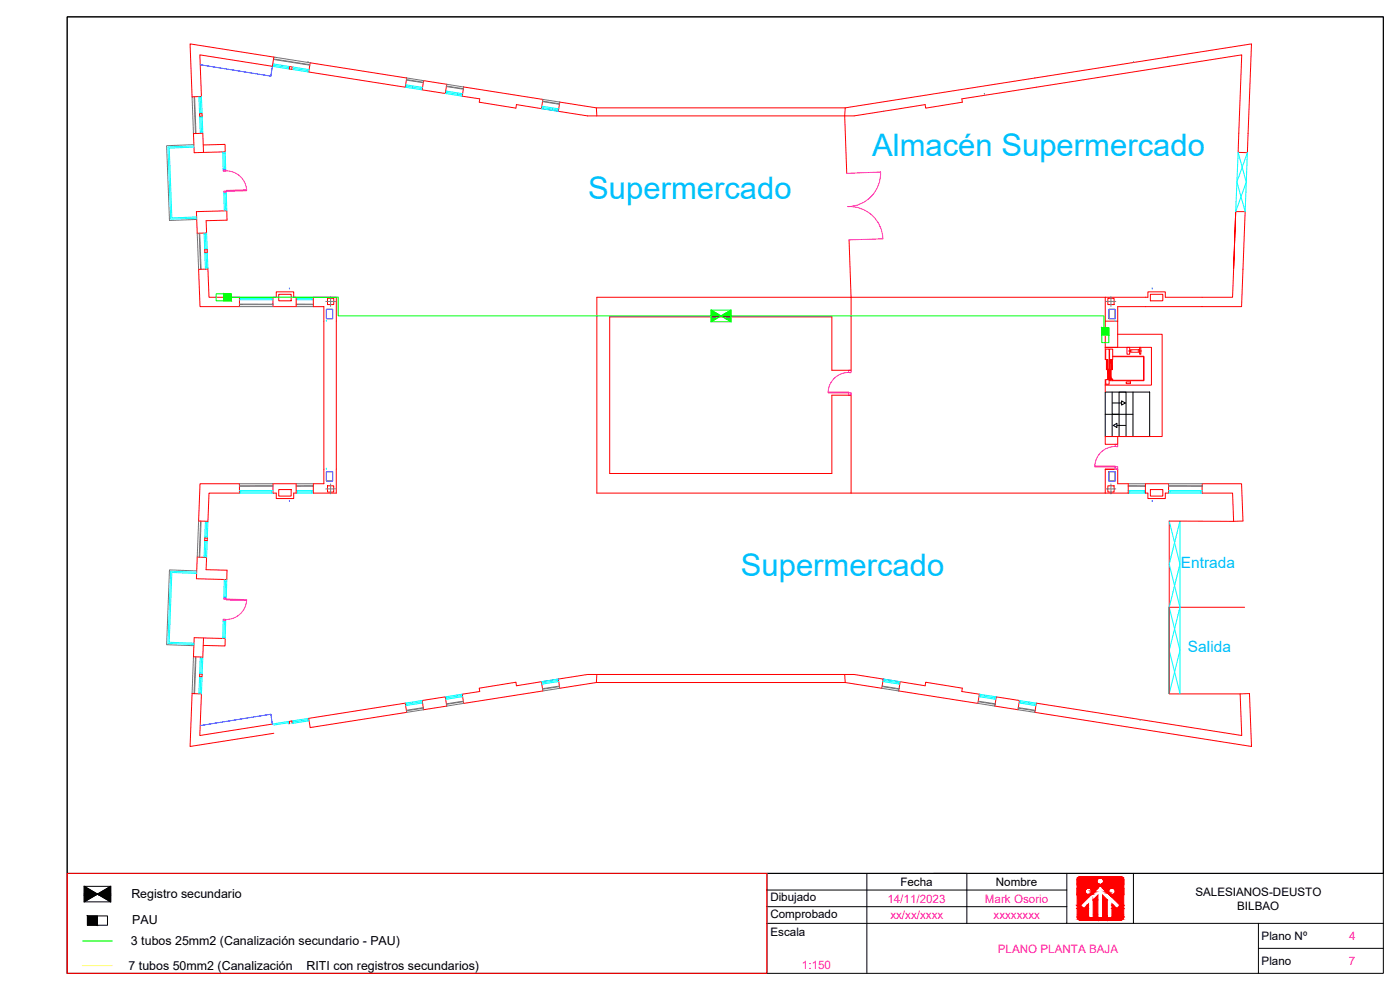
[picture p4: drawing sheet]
<svg xmlns="http://www.w3.org/2000/svg" width="420mm" height="297mm" viewBox="0 0 420 297" stroke-linecap="round" stroke-linejoin="round" font-family="sans-serif">
<!-- layer: edificio 2|Telecomunicaciones -->
<g fill="#0f0" stroke="#0f0" stroke-width=".3">
<path d="M213.4 93l3 1.8h-3z"/>
<path d="M216.4 94.8l3-1.8v1.8z"/>
<path d="M213.4 95.1h2.5l-2.5 1.4z"/>
<path d="M216.4 94.8h3v.3z"/>
<path d="M216.4 94.8l.5 .3h2.5zM216.9 95.1h2.5v1.4z"/>
<path d="M213.4 94.8l2.5 .3 .5-.3zM213.4 94.8l2.5 .3h-2.5z"/>
<path d="M67.1 88.1l2.3 2.2v-2.2zM67.1 88.1l2.3 2.2h-2.3z"/>
<path d="M330.7 98.3l2.1 2.3v-2.3zM330.7 98.3l2.1 2.3h-2.1z"/>
</g>
<!-- layer: edificio 2|1. MURO -->
<g fill="none" stroke="#f00" stroke-width=".3">
<path d="M57 13.2l25.2 3.9-.5 2.8-21.7-3.4 .5 12.4-2.9 .1zM86.9 20l.8 .1-.1 .7-.8-.1zM93.1 18.8l29 4.6-.5 2.8-28.9-4.6zM59.9 34.1h.7l.1 .7-.8 .1zM127.1 24.2l7 1.1-.5 2.8-6.9-1.1zM139.2 26.1l23.7 3.7-.4 2.8-7.5-1.2-.2 1-11-1.7 .2-1-5.3-.8zM179 32.4h74.7M179.1 34.8l-.1-2.4-11-1.8-.4 2.8 8.7 1.4h80l21.3-3.4 .2 1 11-1.7-.1-1 84-13.2-1.1 29.2 2.8 .1 1.2-32.6-121.9 19.2-.2 2.4 .6 17.2M61 43.5l6.5-.2 .1 2.3-9.3 .2-.2-5.7 2.8-.1 .2 5.7M58.9 63.5l9.2-.2v2.8l-6.2 .1 .1 3.7-2.8 .1zM61.4 75l.8-.1v.8h-.7zM254.8 72l.6 17.2v21.9h-5.7v-16h-66.7v47h66.7v-23.5h5.7v29.4"/>
<path d="M370.9 63.5l-.7 17.2 .7-17.2M370.9 63.5h2.8l-1.1 28.5h-37.2v4.4M59.6 80.8l2.8-.1 .3 8.5h9.2v2.8h-11.9zM82.9 87.6h5.2v1.6h.8v2.8h-7v-2.8h1zM83.7 88.3h3.7v2h-3.7zM94 89.2h6.9v58.8h-6.9v-2.9h3.2v-53.1h-3.2zM98 92.8h1.8v2.8h-1.8zM331.7 96.4h3.7M331.7 89.2v15h3.7v-7.8M332.8 92.8h1.9v2.8h-1.9zM345.2 88.3h3.8v2h-3.8zM370.2 80.7l-.3 8.5h-20.2v-1.6h-5.2v1.6h-165.4v58.8h76.3"/>
<path d="M331.7 115.6v2M335.4 100.3h13.4v30.7h-13.4M331.7 131h3.7v2.3h-3.7zM60 145.1h11.9v2.9h-9.2l-.3 8.4-2.8-.1zM81.9 145.1h7v2.9h-.8v1.6h-5.2v-1.6h-1zM83.7 146.9h3.7v1.9h-3.7zM98 141.5h1.8v2.8h-1.8zM255.4 148h83.2v-2.9h-3.2v-4.3h-3.7v7.2M332.8 141.5h1.9v2.8h-1.9zM343.7 145.1h7v2.9h-1v1.6h-5.2v-1.6h-.8zM345.2 146.9h3.8v1.9h-3.8zM360.8 145.1h11.8l.4 11.2-2.8 .1-.3-8.4h-9.1z"/>
<path d="M370.2 156.4l-19.3-.1v51.8M59.2 167.1l2.8 .1-.2 3.7 6.3 .2v2.8l-9.2-.3zM61.5 161.4l.7 .1v.7h-.8zM61.1 191.4l-.2 5.8-2.8-.1 .2-5.8 9.3 .3-.1 2.2-6.5-.1M350.9 182.2h22.6M59.9 202.3h.8l-.1 .7h-.7zM81.7 217.3l-21.7 3.4 .5-12.5-2.9-.1-.6 15.9 25.2-4M87.7 217.1l-.1-.8-.8 .1 .1 .8M92.7 215.5l28.9-4.5 .5 2.7-29 4.6zM126.7 210.2l6.9-1.1 .5 2.8-7 1zM138.7 208.3l5.3-.8-.2-1 11-1.8 .2 1.1 7.5-1.3 .4 2.8-23.8 3.7zM168 206.5l-.4-2.8 8.7-1.3h80l8.8 1.3-.5 2.8"/>
<path d="M179 204.8h74.7M179.1 202.4l-.1 2.4-11 1.7M253.5 202.4l.2 2.4 10.9 1.7M270.2 204.5l7.4 1.3 .2-1.1 11 1.8-.1 1 5.2 .8-.4 2.7-23.8-3.7zM299 209.1l6.9 1.1-.4 2.7-6.9-1zM311 211l61.7 9.7-.5-12.5 2.8-.1 .6 15.9-65-10.3zM350.9 208.2h21.3"/>
</g>
<!-- layer: edificio 2|3. CARP -->
<g fill="none" stroke="#0ff" stroke-width=".3">
<path d="M81.7 19.9l5.1 .8M81.9 19.2l5 .8M82.2 19.6l4.4 .7M82.2 19.2l-.1 .8M86.6 19.9l-.1 .8M59.7 29l.4 11M60.1 29.3l.2 4.4M60.3 35.2l.2 4.4M60.5 28.9l.1 5.2M60.5 29.3h-.8M60.6 33.7h-.7M60.7 34.8l.2 5.2"/>
<path d="M60.7 35.2h-.8M60.8 39.6h-.7M87.6 20.8l5.1 .8M87.7 20.1l5.1 .8M88 20.5l4.4 .7M92.4 20.8l-.1 .8M121.6 26.2l5.1 .8M121.7 25.4l5.1 .8M122 25.9l4.4 .6M122.1 25.5l-.1 .7M126.4 26.2l-.1 .7M133.6 28.1l5.1 .8"/>
<path d="M133.8 27.3l5 .8M134.1 27.7l4.3 .7M134.1 27.4l-.1 .7M138.5 28.1l-.1 .7M162.5 32.6l5.1 .8M162.6 31.9l5.1 .8M162.9 32.3l4.4 .7M163 31.9l-.1 .8M167.3 32.6l-.1 .7M58.2 43.8l-7.8 .3 .8 21.7 7.8-.3M58.2 44.2l-7.4 .2 .8 21 7.4-.3M66.8 45.6l.2 5.8"/>
<path d="M67.2 57.8l.1 5.5M67.2 45.9l.2 4.8M67.6 58.1l.1 4.7M67.6 45.6l.1 5.7M67.6 45.9l-.7 .1M67.7 50.7h-.7M67.9 57.7l.2 5.6M67.9 58.1h-.7M61.2 69.9l.2 5.1M61.5 75.7l.2 5M61.6 70.3l.2 4.3M61.9 76.1l.1 4.3"/>
<path d="M62 69.9l.2 5M62 70.3h-.7M62.2 74.6h-.8M62.2 75.7l.2 5M62.2 76l-.7 .1M68.1 62.7l-.8 .1M62.4 80.3l-.8 .1M71.9 89.9h10M71.9 89.2h10M72.2 89.2v.7M81.5 89.6h-9.3M81.5 89.2v.7"/>
<path d="M88.9 89.9h5.1M88.9 89.2h5.1M89.3 89.2v.7M93.6 89.2v.7M93.6 89.6h-4.3M98 96.4h.1M334.7 96.4h.1M61.6 156.8h.8M61.7 156.4l-.2 5M62 156.8l-.2 4.3M62.4 156.4l-.2 5.1M71.9 147.2h10"/>
<path d="M71.9 148h10M72.2 147.6h9.3M72.2 147.2v.8M81.5 147.2v.8M88.9 147.2h5.1M88.9 148h5.1M89.3 147.2v.8M89.3 147.6h4.3M93.6 147.2v.8M98 140.8h.1M334.7 140.8h.1M338.6 147.2h5.1"/>
<path d="M338.6 148h5.1M339 147.2v.8M343.4 147.2v.8M343.4 147.6h-4.4M350.7 147.2h10.1M350.7 148h10.1M351.1 147.2v.8M360.4 147.6h-9.3M360.4 147.2v.8M59 172l-7.4-.2-.8 20.9 7.4 .3M59 171.7l-7.8-.3-.8 21.7 7.8 .3M61.3 166.8l.7 .1"/>
<path d="M61.4 162.6h.8M61.4 162.2l-.2 5M61.5 161.1h.7M61.8 162.6l-.2 4.3M62.2 162.2l-.2 5M67.2 179h.7M67.3 174.4h.8M67.3 173.9l-.1 5.5M67.7 174.4l-.1 4.6M68.1 173.9l-.2 5.5M60.1 197.5h.7M60.1 197.1l-.4 11.1"/>
<path d="M60.5 197.5l-.2 4.4M60.9 197.2l-.2 5.1M66.9 191.2h.7M67 186.5h.7M67 185.8l-.2 5.8M67.4 186.5l-.2 4.7M67.7 185.8l-.1 5.8M59.7 207.8h.8M59.9 203.4h.7M59.9 201.9h.8M60.3 203.4l-.2 4.4M60.6 203l-.1 5.2"/>
<path d="M86.5 216.5l.1 .7M86.6 216.9l-4.4 .6M86.8 216.4l-5.1 .8M87.9 216.3l.2 .7M92.3 215.6l.1 .7M92.4 215.9l-4.4 .7M92.7 215.5l-5.1 .8M92.8 216.3l-5.1 .8M122 210.9l.1 .8M126.3 210.2l.1 .8M126.4 210.6l-4.4 .7M126.7 210.2l-5.1 .8"/>
<path d="M126.8 210.9l-5.1 .8M134 209l.1 .8M138.4 208.3l.1 .8M138.4 208.7l-4.3 .7M138.7 208.3l-5.1 .8M138.8 209l-5 .8M162.9 204.5l.1 .7M167.2 203.8l.1 .7M167.3 204.2l-4.4 .7M167.6 203.7l-5.1 .8M167.7 204.5l-5.1 .8M265 204.5l5 .8"/>
<path d="M265.1 203.7l5.1 .8M265.4 204.2l4.3 .7M265.4 203.8l-.1 .7M269.8 204.5l-.1 .7M293.8 209l5.1 .8M293.9 208.3l5.1 .8M294.2 208.7l4.4 .7M294.3 208.3l-.1 .8M298.6 209l-.1 .8M305.8 210.9l5.1 .8M305.9 210.2l5.1 .8M306.3 210.6l4.3 .7"/>
<path d="M306.3 210.2l-.1 .8M310.6 210.9l-.1 .8"/>
</g>
<!-- layer: Localizacion -->
<g fill="#f00" stroke="#f00" stroke-width=".3">
<path d="M333.4 107.9l.4 3v-3zM333.4 107.9l.4 3h-.4z"/>
<path d="M332.1 107.9l.4 3v-3zM332.1 107.9l.4 3h-.4z"/>
<path d="M333 110.9l.4 2.8v-2.8zM333 110.9l.4 2.8h-.4z"/>
<path d="M333 113.7l.4 .2v-.2zM333 113.7l.4 .2h-.4z"/>
<path d="M332.5 110.9l.4 3v-3zM332.5 110.9l.4 3h-.4z"/>
</g>
<g fill="none" stroke="#f00" stroke-width=".3">
<path d="M331.7 107.9v-3.7h13.9v11.4h-13.9v-1.7M331.9 113.9h1v1.4h-1zM332.1 107.9h.4v3h-.4zM332.1 107.9h-.3v-3.2h1.1v6.2M332.5 110.9h.4v3h-.4zM333 110.9h.4v3h-.4zM333 113.9l.9-.2v.5h-.9zM333.4 107.9h.4v3h-.4zM333.8 107.9l.1-3.2h-.9v6.2M333.9 107h9.3v7.1h-9.3M333.9 106.9h9.4v7.3h-9.4M338 114.6h1.3v.5h-1.3z"/>
<path d="M338.2 104.2h.8v2.1h-.8zM338.7 105.3h1M339.3 104.9h2.6v.8h-2.6zM341.5 105.3h1.1M342 104.2h.4v2.1h-.4zM20.2 262.1h210v29.9h-210z"/>
</g>
<g fill="none" stroke="#767676" stroke-width=".3">
<path d="M82.1 17.8l10.9 1.8M82.1 17.7l10.9 1.7M82.2 17.1l10.9 1.7M92.4 18.7h.1M340.2 18.7h.1M57.6 29l.5 11.1M58.3 29l.4 11.1M58.4 29l.4 11.1M84.7 20.1h.1M90.5 21h.1M122 24l5 .8M122 23.9l5.1 .8"/>
<path d="M122.1 23.4l5 .8M123.8 26.2h.1M134 26l5.1 .8M134 25.8l5.1 .8M134.1 25.3l5.1 .8M137.2 28.3h.1M162.5 32.6l5.1 .8M162.8 30.5l5.1 .8M162.8 30.3l5.1 .8M162.9 29.8l5.1 .8M165.7 32.8h.1M295.4 28.3h.1"/>
<path d="M58.2 43.4l-8.2 .3 .9 22.5 8.1-.4M59.2 70l.4 10.8M59.8 70l.4 10.8M59.9 70l.4 10.8M71.9 92h10M71.9 91.4h10M71.9 91.2l10 .1M88.9 92h5.1M88.9 91.4h5.1M88.9 91.2l5.1 .1M59.6 156.3l-.4 10.8M60.2 156.3l-.4 10.9"/>
<path d="M60.3 156.3l-.4 10.9M71.9 145.1h10M81.9 145.7l-10 .1M81.9 145.9h-10M88.9 145.1h5.1M94 145.7l-5.1 .1M94 145.9h-5.1M338.6 145.1h5.1M338.6 145.7l5.1 .1M338.6 145.9h5.1M350.7 145.1h10.1M350.7 145.7l10.1 .1"/>
<path d="M350.7 145.9h10.1M59 171.3l-8.1-.3-.9 22.4 8.2 .3M58.1 197.1l-.5 11M58.7 197.1l-.5 11M58.8 197.1l-.4 11M90.5 216.2h.1M123.8 210.9h.1M127 212.3l-5 .8M127.1 212.5l-5.1 .8M127.1 212.9l-5 .8M137.2 208.8h.1M139 210.4l-5 .8"/>
<path d="M139.1 210.5l-5.1 .8M139.1 211l-5 .9M165.7 204.3h.1M167.6 203.7l-5.1 .8M167.9 205.9l-5.1 .7M167.9 206l-5.1 .8M168 206.5l-5.1 .8M264.6 206.5l5.1 .8M264.7 206l5.1 .8M264.7 205.9l5.1 .7M265.1 203.7l5.1 .8M266.9 204.3h.1"/>
<path d="M293.5 211l5.1 .9M293.6 210.5l5.1 .8M293.6 210.4l5.1 .8M295.4 208.8h.1M305.5 212.9l5.1 .8M305.6 212.5l5.1 .8M305.6 212.3l5.1 .8M308.8 210.9h.1M342.1 216.2h.1"/>
</g>
<!-- layer: edificio 2|1. MURO MODIF -->
<path d="M98.3 89.5h1.9v1.9h-1.9zM332.5 89.5h1.8v1.9h-1.8zM98.3 145.8h1.9v1.8h-1.9zM332.5 145.8h1.8v1.8h-1.8z" fill="none" stroke="#f00" stroke-width=".3"/>
<!-- layer: edificio 2|4.1 ESTR REFORMADO -->
<path d="M97.8 90.5h3M99.2 88.9v3M331.9 90.5h3M333.4 88.9v3M97.8 146.7h3M99.2 145.2v3M331.9 146.7h3M333.4 145.2v3" fill="none" stroke="#808080" stroke-width=".3"/>
<!-- layer: edificio 2|12. MOB ASEOS+COCINAS -->
<path d="M86.9 86.7h.1M345.8 86.7h.1M86.9 150.4h.1M345.8 150.4h.1" fill="none" stroke="#00f" stroke-width=".3"/>
<!-- layer: edificio 2|1. ESTR - CUBIERTA -->
<path d="M98 92.8h1.8v2.8h-1.8zM332.8 92.8h1.9v2.8h-1.9zM98 141.5h1.8v2.8h-1.8zM332.8 141.5h1.9v2.8h-1.9z" fill="none" stroke="#003fff" stroke-width=".3"/>
<!-- layer: edificio 2|12. MOBILIARIO -->
<path d="M60.1 19.4l21.2 3.4 .4-2.9M167.6 33.4h.1M265.1 33.4h.1M81.7 217.3l-.4-3-21.2 3.4M167.6 203.7v.1M265.1 203.7v.1" fill="none" stroke="#00f" stroke-width=".3"/>
<!-- layer: edificio 2|3. CARP -->
<path d="M67 50.9h.7v.4l-.7 .1zM67.2 57.3l.7 .1v.3l-.7 .1zM67.7 51.3a6.1 6.1 0 0 1 6.3 5.7M67.9 57.1l6.1-.1v.2l-6.1 .2zM67.2 179.4h.7v.3l-.7 .1zM67.9 179.7l6.1 .2v.3l-6.1-.2zM67 185.8l.7 .1v.3h-.7zM74 180.2a6.1 6.1 0 0 1-6.3 5.7" fill="none" stroke="#f0f" stroke-width=".3"/>
<!-- layer: edificio 2|3. CARPINTERIA -->
<path d="M254.1 52l10.2-.4a10 10 0 0 1-9.8 10.4 10 10 0 0 1 10.5 9.7l-10.2 .3M248.5 117.6h6.2v.3h-6.2zM254.7 111.8a6.1 6.1 0 0 0-6.2 5.8M254.7 117.9l.7-.1v.8h-.7zM254.7 111.1h.7v.7h-.7zM328.6 139.8h6.1v.3h-6.1zM334.7 133.3h.7v.7h-.7zM334.7 134a6.1 6.1 0 0 0-6.1 5.8M334.7 140.1l.7-.1v.8h-.7z" fill="none" stroke="#f0f" stroke-width=".3"/>
<path d="M371.6 45.7l2.4 8.9-3.1 8.9zM374.4 45.8l-.7 17.7-2.5-8.9zM350.9 156.3l3.2 13-3.2 12.9M354.1 156.3v25.9l-3.2 12.9 3.2 13v-25.9l-3.2-12.9zM350.9 182.2l3.2 12.9-3.2 13z" fill="none" stroke="#0ff" stroke-width=".3"/>
<!-- layer: edificio 2|Telecomunicaciones -->
<path d="M64.9 88.1h4.5v2.2h-4.5zM69.4 89.2h32.1v5.6h111.9M213.4 93v3.5h6v-3.5h-6l6 3.5M219.4 94.8h111.9v3.5M219.4 93l-6 3.5M330.7 98.3h2.1v4.5h-2.1zM24.8 282.3h8.9" fill="none" stroke="#0f0" stroke-width=".3"/>
<!-- layer: edificio 2|Escaleras y ascensor -->
<path d="M331.7 117.6h13.3v13.4h-13.3zM333.8 117.6v6.7h2.1v-6.7h2v13.4M340 117.6v13.4M331.7 124.3h8.3M333.8 124.3v6.7M333.9 120.9h2.7M334.1 127.6l1.1-.6v1.3zM335.2 127.6h2.7M335.9 124.3v6.7M336.6 120.3l1.1 .6-1.1 .6z" fill="none" stroke="#000" stroke-width=".3"/>
<!-- layer: edificio 2|LEYENDA -->
<g fill="#000" stroke="#000" stroke-width=".3">
<path d="M25.3 265.9l4 2.4h-4zM25.3 268.7h3.3l-3.3 1.9zM29.3 268.3h3.9v.4zM29.3 268.3l3.9-2.4v2.4z"/>
<path d="M26.2 274.8l3.1 2.8v-2.8zM26.2 274.8l3.1 2.8h-3.1z"/>
<path d="M29.3 268.3l.6 .4h3.3zM29.9 268.7h3.3v1.9z"/>
<path d="M25.3 268.3l3.3 .4 .7-.4zM25.3 268.3l3.3 .4h-3.3z"/>
</g>
<path d="M25.3 265.9v4.7h7.9v-4.7h-7.9l7.9 4.7M26.2 274.8h6.1v2.8h-6.1zM33.2 265.9l-7.9 4.7" fill="none" stroke="#000" stroke-width=".3"/>
<!-- layer: edificio 2|CABLE DE REGISTROS SECUNDARIOS -->
<path d="M24.7 289.7h8.9" fill="none" stroke="#ff0" stroke-width=".3"/>
<!-- layer: 0 -->
<path d="M20.2 5.1h395v257h-395z" fill="none" stroke="#000" stroke-width=".3"/>
<!-- layer: 1c16cajetinA3MARKOSORIO|Cajetin -->
<path d="M20.2 5.1h395v286.9h-395zM230.2 277h60M230.2 272h90M230.2 267h90M260.2 262.1v29.9M280.2 262.1h135M290.2 277v-14.9h-60v29.9M320.2 262.1v14.9h-30M340.2 262.1v14.9h-20M340.2 277h75" fill="none" stroke="#000" stroke-width=".3"/>
<!-- layer: 1c16cajetinA3MARKOSORIO|Logo_SD -->
<g fill="#f00" stroke="#f00" stroke-width=".3">
<path d="M329.5 268.5v1.5h-1.4z"/>
<path d="M330.9 268.5l1.4 1.5h-1.4z"/>
<path d="M326.2 271.6l.5-.4v.4z"/>
<path d="M333.7 271.2l.5 .4h-.5z"/>
<path d="M324.3 263l12.1 .1zM324.1 263.1h12.3z"/>
<path d="M324.1 263.1h12.5zM323.9 263.1h12.7z"/>
<path d="M323.9 263.1l12.9 .1zM323.8 263.2h13z"/>
<path d="M323.8 263.2l13.1 .1zM323.6 263.3h13.3z"/>
<path d="M323.6 263.3l13.4 .1zM323.6 263.3l13.4 .1h-13.5z"/>
<path d="M330.3 263.4h6.7zM330.3 263.4h6.7z"/>
<path d="M323.5 263.4h6.6zM323.5 263.4h6.6z"/>
<path d="M330.3 263.4h6.7zM330.3 263.4h6.7z"/>
<path d="M323.5 263.4h6.6zM323.5 263.4h6.4z"/>
<path d="M330.5 263.4l6.6 .1zM330.5 263.4l6.6 .1z"/>
<path d="M323.5 263.4h6.4zM323.5 263.4l6.3 .1z"/>
<path d="M330.6 263.5h6.5zM330.6 263.5h6.5z"/>
<path d="M323.4 263.5h6.4zM323.4 263.5h6.3z"/>
<path d="M330.7 263.5l6.4 .1zM330.7 263.5l6.4 .1z"/>
<path d="M323.4 263.5h6.3zM323.4 263.5l6.2 .1z"/>
<path d="M330.8 263.6l6.4 .1zM330.8 263.6l6.4 .1z"/>
<path d="M323.4 263.6h6.2zM323.4 263.6l6.1 .1z"/>
<path d="M330.9 263.7h6.3zM330.9 263.7h6.3z"/>
<path d="M323.3 263.7h6.2zM323.3 263.7h6.2z"/>
<path d="M330.9 263.7l6.3 .2zM330.9 263.7l6.3 .2z"/>
<path d="M323.3 263.7h6.2zM323.3 263.7l6.1 .2h-6.1z"/>
<path d="M331 263.9h6.2zM331 263.9h6.2z"/>
<path d="M323.3 263.9h6.1zM323.3 263.9h6.1z"/>
<path d="M331 263.9l6.3 .1zM331 263.9l6.3 .1z"/>
<path d="M323.3 263.9h6.1zM323.3 263.9l6 .1z"/>
<path d="M331.1 264h6.2zM331.1 264h6.2z"/>
<path d="M323.3 264h6zM323.3 264h6z"/>
<path d="M331.1 264l6.2 .2v-.2zM331.1 264l6.2 .2h-6.1z"/>
<path d="M323.3 264l5.9 .2 .1-.2zM323.3 264l5.9 .2h-5.9z"/>
<path d="M331.2 264.2l6.1 .2v-.2zM331.2 264.2l6.1 .2h-6.1z"/>
<path d="M323.3 264.2l5.9 .2v-.2zM323.3 264.2l5.9 .2h-5.9z"/>
<path d="M331.2 264.4l6.1 .2v-.2zM331.2 264.4l6.1 .2h-6.1z"/>
<path d="M323.3 264.4l5.9 .2v-.2zM323.3 264.4l5.9 .2h-5.9z"/>
<path d="M331.2 264.6l6.1 .1v-.1zM331.2 264.6l6.1 .1h-6.2z"/>
<path d="M323.3 264.6l6 .1-.1-.1zM323.3 264.6l6 .1h-6z"/>
<path d="M331.1 264.7l6.2 .2v-.2zM331.1 264.7l6.2 .2h-6.3z"/>
<path d="M323.3 264.7l6.1 .2-.1-.2zM323.3 264.7l6.1 .2h-6.1z"/>
<path d="M331 264.9l6.3 .1zM331 264.9l6.3 .1h-6.4z"/>
<path d="M323.3 264.9l6.2 .1zM323.3 264.9l6.2 .1z"/>
<path d="M330.9 265l6.4 .2zM330.8 265.2h6.5z"/>
<path d="M323.3 265l6.3 .2zM323.3 265l6.3 .2z"/>
<path d="M330.8 265.2l6.5 .1zM330.6 265.3h6.7z"/>
<path d="M323.3 265.2l6.5 .1zM323.3 265.2l6.5 .1z"/>
<path d="M330.6 265.3h6.7zM330.5 265.3h6.8z"/>
<path d="M323.3 265.3h6.6zM323.3 265.3h6.6z"/>
<path d="M330.5 265.3l6.8 .1zM330.3 265.4h7z"/>
<path d="M323.3 265.3l6.8 .1zM323.3 265.3l6.8 .1z"/>
<path d="M323.3 265.4l14 .4v-.4zM323.3 265.4l14 .4h-14z"/>
<path d="M330.2 265.8l7.1 .7v-.7zM330.2 265.8l7.1 .7h-6.4z"/>
<path d="M323.3 265.8l6.2 .7 .7-.7zM323.3 265.8l6.2 .7h-6.2z"/>
<path d="M333.8 266.5h3.5zM333.8 266.5h3.5z"/>
<path d="M330.9 266.5h2.7zM330.9 266.5h2.5z"/>
<path d="M326.8 266.5h2.7zM326.8 266.5h2.7z"/>
<path d="M323.3 266.5h3.3zM323.3 266.5h3.1z"/>
<path d="M334 266.5l3.3 .1zM334 266.5l3.3 .1z"/>
<path d="M331 266.5h2.4zM331 266.5l2.3 .1z"/>
<path d="M327 266.5h2.5zM327 266.5l2.4 .1z"/>
<path d="M323.3 266.5h3.1zM323.3 266.5l3 .1z"/>
<path d="M334.1 266.6l3.2 .1zM334.1 266.6l3.2 .1z"/>
<path d="M331 266.6h2.3zM331 266.6l2.1 .1z"/>
<path d="M327.1 266.6h2.3zM327.1 266.6l2.2 .1z"/>
<path d="M323.3 266.6h3zM323.3 266.6l2.8 .1z"/>
<path d="M334.3 266.7l3 .1zM334.3 266.7l3 .1z"/>
<path d="M331.1 266.7h2zM331.1 266.7l1.9 .1z"/>
<path d="M327.3 266.7h2zM327.3 266.7l1.9 .1z"/>
<path d="M323.3 266.7h2.8zM323.3 266.7l2.7 .1z"/>
<path d="M334.4 266.8l2.9 .1zM334.4 266.8l2.9 .1z"/>
<path d="M331.2 266.8h1.8zM331.2 266.8l1.7 .1z"/>
<path d="M327.4 266.8h1.8zM327.4 266.8l1.6 .1z"/>
<path d="M323.3 266.8h2.7zM323.3 266.8l2.6 .1z"/>
<path d="M334.5 266.9l2.8 .2v-.2zM334.5 266.9l2.8 .2h-2.7z"/>
<path d="M331.4 266.9l1.4 .2 .1-.2zM331.4 266.9l1.4 .2z"/>
<path d="M327.5 266.9l1.4 .2 .1-.2zM327.5 266.9l1.4 .2h-1.3z"/>
<path d="M323.3 266.9l2.5 .2 .1-.2zM323.3 266.9l2.5 .2h-2.5z"/>
<path d="M334.6 267.1l2.7 .2v-.2zM334.6 267.1l2.7 .2h-2.6z"/>
<path d="M331.5 267.1l1.2 .2 .1-.2zM331.5 267.1l1.2 .2z"/>
<path d="M327.6 267.1l1.1 .2 .2-.2zM327.6 267.1l1.1 .2h-1z"/>
<path d="M323.3 267.1l2.4 .2 .1-.2zM323.3 267.1l2.4 .2h-2.4z"/>
<path d="M334.7 267.3l2.6 .1v-.1zM334.7 267.3l2.6 .1h-2.6z"/>
<path d="M331.7 267.3l1 .1v-.1zM331.7 267.3l1 .1z"/>
<path d="M327.7 267.3l.8 .1 .2-.1zM327.7 267.3l.8 .1h-.8z"/>
<path d="M323.3 267.3l2.4 .1v-.1zM323.3 267.3l2.4 .1h-2.4z"/>
<path d="M334.7 267.4l2.6 .2v-.2zM334.7 267.4l2.6 .2h-2.6z"/>
<path d="M331.9 267.4l.8 .2v-.2zM331.9 267.4l.8 .2z"/>
<path d="M327.7 267.4l.6 .2 .2-.2zM327.7 267.4l.6 .2h-.6z"/>
<path d="M323.3 267.4l2.4 .2v-.2zM323.3 267.4l2.4 .2h-2.4z"/>
<path d="M334.7 267.6l2.6 .2v-.2zM334.7 267.6l2.6 .2h-2.7z"/>
<path d="M332.1 267.6l.7 .2-.1-.2zM332.1 267.6l.7 .2z"/>
<path d="M327.7 267.6l.5 .2 .1-.2zM327.7 267.6l.5 .2h-.6z"/>
<path d="M323.3 267.6l2.5 .2-.1-.2zM323.3 267.6l2.5 .2h-2.5z"/>
<path d="M334.6 267.8l2.7 .2v-.2zM334.6 267.8l2.7 .2h-2.8z"/>
<path d="M332.3 267.8l.6 .2zM332.3 267.8l.6 .2z"/>
<path d="M327.6 267.8l.4 .2 .2-.2zM327.6 267.8l.4 .2h-.5z"/>
<path d="M323.3 267.8l2.6 .2-.1-.2zM323.3 267.8l2.6 .2h-2.6z"/>
<path d="M334.5 268l2.8 .1zM334.5 268l2.8 .1h-2.9z"/>
<path d="M332.4 268l.6 .1zM332.4 268l.6 .1z"/>
<path d="M327.5 268h.5zM327.5 268l.4 .1h-.5z"/>
<path d="M323.3 268l2.7 .1zM323.3 268l2.7 .1z"/>
<path d="M334.4 268.1l2.9 .1zM334.3 268.2h3z"/>
<path d="M332.6 268.1l.5 .1zM332.6 268.1l.5 .1z"/>
<path d="M327.4 268.1h.5zM327.3 268.2h.4z"/>
<path d="M323.3 268.1l2.8 .1zM323.3 268.1l2.8 .1z"/>
<path d="M334.3 268.2l3 .1zM334.1 268.3h3.2z"/>
<path d="M332.7 268.2l.6 .1zM332.7 268.2l.6 .1z"/>
<path d="M327.3 268.2h.4zM327.1 268.3h.5z"/>
<path d="M323.3 268.2l3 .1zM323.3 268.2l3 .1z"/>
<path d="M334.1 268.3l3.2 .1zM334 268.4h3.3z"/>
<path d="M332.8 268.3l.6 .1zM332.8 268.3l.6 .1z"/>
<path d="M327.1 268.3h.5zM327 268.4h.6z"/>
<path d="M323.3 268.3l3.1 .1zM323.3 268.3l3.1 .1z"/>
<path d="M334 268.4h3.3zM333.8 268.4h3.5z"/>
<path d="M332.9 268.4h.7zM332.9 268.4h.7z"/>
<path d="M327 268.4h.6zM326.8 268.4h.7z"/>
<path d="M323.3 268.4h3.3zM323.3 268.4h3.3z"/>
<path d="M332.9 268.4l4.4 3.2v-3.2zM332.9 268.4l4.4 3.2h-1.2z"/>
<path d="M336.1 271.6h1.2zM336.1 271.6h1.2z"/>
<path d="M333.7 271.6h.5zM333.7 271.6h.5z"/>
<path d="M326.2 271.6h.5zM326.2 271.6h.5z"/>
<path d="M323.3 268.4l1 3.2 3.2-3.2zM323.3 268.4l1 3.2h-1z"/>
<path d="M336.1 271.6l1.2 1v-1zM336.1 271.6l1.2 1h-2.2z"/>
<path d="M333.7 271.6l1.4 1-.9-1zM333.7 271.6l1.4 1h-1.4z"/>
<path d="M326.2 271.6l.5 1v-1zM326.2 271.6l.5 1h-1.4z"/>
<path d="M323.3 271.6l2 1-1-1zM323.3 271.6l2 1h-2z"/>
<path d="M333.7 272.6l3.6 2.4v-2.4zM333.7 272.6l3.6 2.4h-3.6z"/>
<path d="M323.3 272.6l3.4 2.4v-2.4zM323.3 272.6l3.4 2.4h-3.4z"/>
<path d="M333.7 275l3.5 .2 .1-.2zM333.7 275l3.5 .2h-3.5z"/>
<path d="M323.3 275l3.4 .2v-.2zM323.3 275l3.4 .2h-3.4z"/>
<path d="M333.7 275.2l3.5 .2v-.2zM333.7 275.2l3.5 .2h-3.5z"/>
<path d="M323.3 275.2l3.4 .2v-.2zM323.3 275.2l3.4 .2h-3.4z"/>
<path d="M330.9 270l1.4 5.5v-5.5zM330.9 270l1.4 5.5h-1.4z"/>
<path d="M328.1 270l1.4 5.5v-5.5zM328.1 270l1.4 5.5h-1.4z"/>
<path d="M333.7 275.4h3.5zM333.7 275.4l3.5 .1z"/>
<path d="M328.1 275.5h4.2zM328.1 275.5h4.2z"/>
<path d="M323.3 275.4l3.4 .1zM323.3 275.4l3.4 .1z"/>
<path d="M323.4 275.5h13.8zM323.4 275.5h13.7z"/>
<path d="M323.4 275.5h13.7zM323.4 275.5l13.6 .2z"/>
<path d="M323.5 275.7h13.5zM323.5 275.7l13.4 .1z"/>
<path d="M323.6 275.8h13.3zM323.6 275.8l13.2 .1z"/>
<path d="M323.8 275.9h13zM323.8 275.9l12.8 .1z"/>
<path d="M323.9 276h12.7zM323.9 276h12.5z"/>
<path d="M324.1 276h12.3zM324.1 276h12.2z"/>
</g>
<path d="M323.3 267.3h1.5M323.3 274.3h1.5M326.7 263v3.5M326.7 269.2h.1M327.7 267.3h1M328.1 274.3h1.4M330.9 274.3h.9M331.8 267.3h.1M333.7 263v3.5M333.7 269.2h.1M333.7 274.3h3.6M334.7 267.3h2.6" fill="none" stroke="#f00" stroke-width=".3"/>
<!-- layer: 1c16cajetinA3MARKOSORIO|Caj_Texto_Fijo -->
<path d="M377.7 277v15M377.7 284.5h37.5" fill="none" stroke="#000" stroke-width=".3"/>
<g font-size="9.3" fill="#00bfff">
<text x="261.7" y="46.9">Almacén Supermercado</text>
<text x="176.5" y="59.8">Supermercado</text>
<text x="222.3" y="172.7">Supermercado</text>
</g>
<g font-size="4.7" fill="#00bfff">
<text x="354.4" y="170.3">Entrada</text>
<text x="356.5" y="195.7">Salida</text>
</g>
<g font-size="3.7">
<text x="39.4" y="269.3">Registro secundario</text>
<text x="39.7" y="277.2">PAU</text>
<text x="39.3" y="283.5">3 tubos 25mm2 (Canalización secundario - PAU)</text>
<text x="38.6" y="290.9">7 tubos 50mm2 (Canalización</text>
<text x="92" y="290.9">RITI con registros secundarios)</text>
</g>
<g font-size="3.5">
<text x="270.2" y="265.8">Fecha</text>
<text x="298.9" y="265.8">Nombre</text>
<text x="358.7" y="268.7">SALESIANOS-DEUSTO</text>
<text x="231.2" y="270.4">Dibujado</text>
<text x="231.2" y="275.5">Comprobado</text>
<text x="371.3" y="272.9">BILBAO</text>
<text x="231.2" y="280.8">Escala</text>
<text x="378.6" y="282">Plano Nº</text>
<text x="378.6" y="289.5">Plano</text>
</g>
<g font-size="3.5" fill="#f0f">
<text x="266.3" y="270.8">14/11/2023</text>
<text x="267.2" y="275.8">xx/xx/xxxx</text>
<text x="295.6" y="270.8">Mark Osorio</text>
<text x="298.2" y="275.8">xxxxxxxx</text>
<text x="299.5" y="285.8">PLANO PLANTA BAJA</text>
<text x="404.9" y="282">4</text>
<text x="240.7" y="290.8">1:150</text>
<text x="404.8" y="289.5">7</text>
</g>
</svg>
